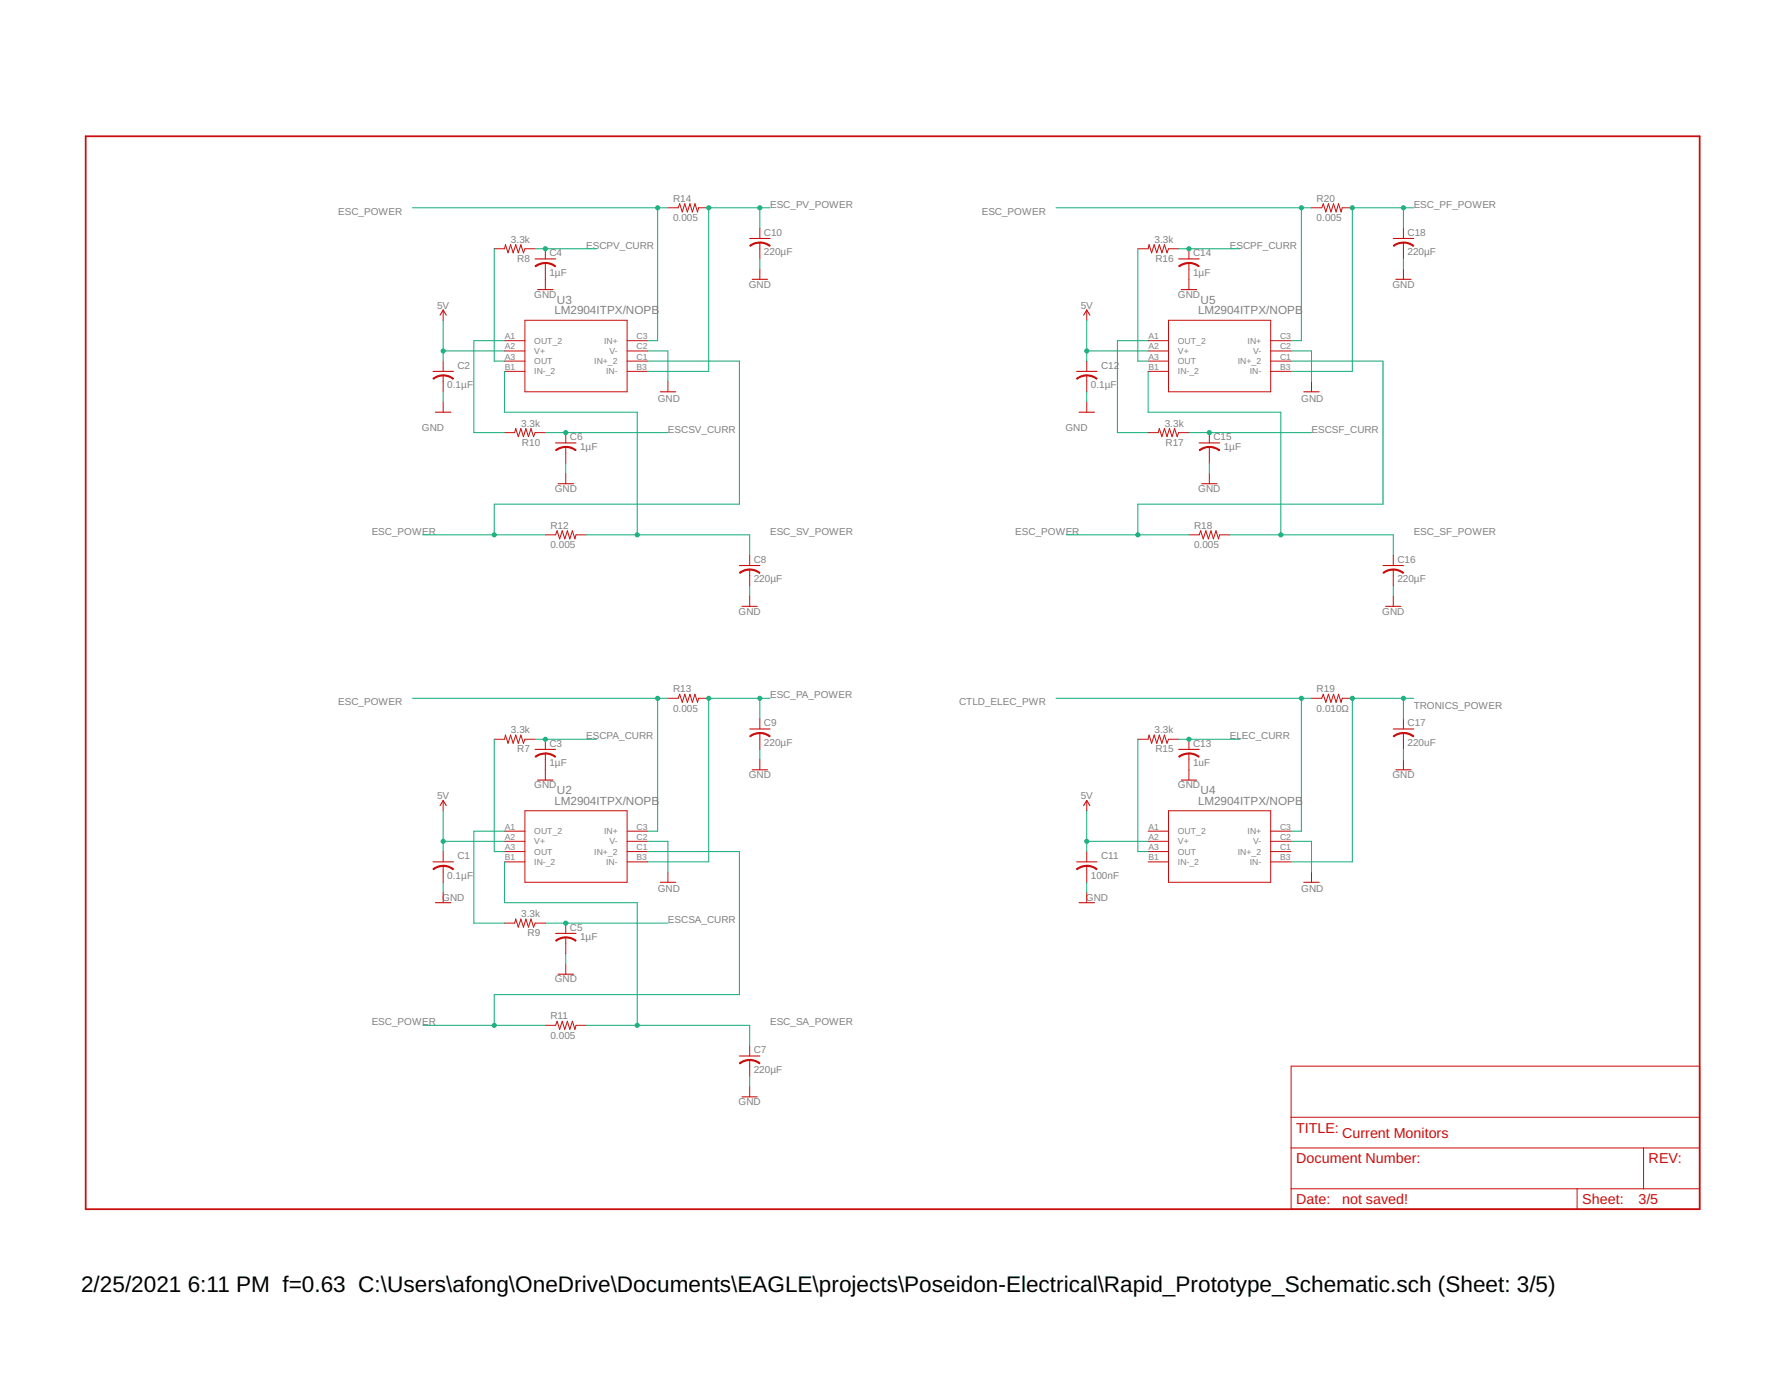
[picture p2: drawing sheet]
<svg xmlns="http://www.w3.org/2000/svg" width="279mm" height="216mm" viewBox="0 0 279 216" stroke-linecap="round" stroke-linejoin="round" font-family="sans-serif">
<path d="M13.4 21.3h252.8v168h-252.8z" fill="none" stroke="#c90d0c" stroke-width=".28"/>
<g fill="none" stroke="#c90d0c" stroke-width=".16">
<path d="M77.4 38.9h1.6l.2-.6 .4 1.3 .4-1.3 .4 1.3 .4-1.3 .4 1.3 .4-1.3 .4 1.3 .2-.7h1.6M85.4 38.9v1.6M104.6 32.5h1.6l.2-.6 .4 1.3 .5-1.3 .4 1.3 .4-1.3 .3 1.3 .4-1.3 .4 1.3 .2-.7h1.6M119 35.8v1.5M119 38v2.5M178.2 38.9h1.6l.2-.6 .4 1.3 .4-1.3 .4 1.3 .4-1.3 .4 1.3 .4-1.3 .4 1.3 .2-.7h1.6M186.2 38.9v1.6M205.4 32.5h1.6l.2-.6 .4 1.3 .4-1.3 .4 1.3 .5-1.3 .4 1.3 .3-1.3 .4 1.3 .2-.7h1.6M219.8 35.8v1.5M219.8 38v2.5M69.4 48.5v1.6M69.4 56.5v1.6"/>
<path d="M69.4 58.8v2.5M79 53.3h3.2M79 54.9h3.2M79 56.5h3.2M79 58.1h3.2M82.2 50.1h16v11.2h-16zM85.4 41.2v4.1M98.2 53.3h3.2M98.2 54.9h3.2M98.2 56.5h3.2M98.2 58.1h3.2M104.6 59.7v1.6"/>
<path d="M119 42.1v1.6M170.2 48.5v1.6M170.2 56.5v1.6M170.2 58.8v2.5M179.8 53.3h3.2M179.8 54.9h3.2M179.8 56.5h3.2M179.8 58.1h3.2M183 50.1h16v11.2h-16zM186.2 41.2v4.1M199 53.3h3.2M199 54.9h3.2"/>
<path d="M199 56.5h3.2M199 58.1h3.2M205.4 59.7v1.6M219.8 42.1v1.6M69.4 62.9v1.6M79 67.7h1.6l.2-.6 .4 1.3 .4-1.3 .4 1.3 .4-1.3 .4 1.3 .4-1.3 .4 1.3 .2-.7h1.6M88.6 67.7v1.6M88.6 70v2.5M88.6 74.1v1.6M170.2 62.9v1.6M179.8 67.7h1.6l.2-.6 .4 1.3 .4-1.3 .4 1.3 .4-1.3 .4 1.3 .4-1.3 .4 1.3 .2-.7h1.6M189.4 67.7v1.6"/>
<path d="M189.4 70v2.5M189.4 74.1v1.6M85.4 83.7h1.6l.2-.6 .5 1.3 .4-1.3 .4 1.3 .4-1.3 .3 1.3 .4-1.3 .4 1.3 .2-.7h1.6M117.4 86.9v1.6M117.4 89.2v2.5M117.4 93.3v1.6M186.2 83.7h1.6l.2-.6 .4 1.3 .4-1.3 .5 1.3 .4-1.3 .3 1.3 .4-1.3 .4 1.3 .2-.7h1.6M218.2 86.9v1.6M218.2 89.2v2.5M218.2 93.3v1.6M77.4 115.7h1.6l.2-.6 .4 1.3 .4-1.3 .4 1.3 .4-1.3 .4 1.3 .4-1.3 .4 1.3 .2-.7h1.6M85.4 115.7v1.6"/>
<path d="M85.4 118v4.1M104.6 109.3h1.6l.2-.6 .4 1.3 .5-1.3 .4 1.3 .4-1.3 .3 1.3 .4-1.3 .4 1.3 .2-.7h1.6M119 112.5v1.6M119 114.8v2.5M119 118.9v1.6M178.2 115.7h1.6l.2-.6 .4 1.3 .4-1.3 .4 1.3 .4-1.3 .4 1.3 .4-1.3 .4 1.3 .2-.7h1.6M186.2 115.7v1.6M186.2 118v4.1M205.4 109.3h1.6l.2-.6 .4 1.3 .4-1.3 .4 1.3 .5-1.3 .4 1.3 .3-1.3 .4 1.3 .2-.7h1.6M219.8 112.5v1.6M219.8 114.8v2.5M219.8 118.9v1.6"/>
<path d="M69.4 125.3v1.6M69.4 133.3v1.6M69.4 135.6v2.5M69.4 139.7v1.6M79 130.1h3.2M79 131.7h3.2M79 133.3h3.2M79 134.9h3.2M82.2 126.9h16v11.2h-16zM98.2 130.1h3.2M98.2 131.7h3.2M98.2 133.3h3.2"/>
<path d="M98.2 134.9h3.2M104.6 136.5v1.6M170.2 125.3v1.6M170.2 133.3v1.6M170.2 135.6v2.5M170.2 139.7v1.6M179.8 130.1h3.2M179.8 131.7h3.2M179.8 133.3h3.2M179.8 134.9h3.2M183 126.9h16v11.2h-16zM199 130.1h3.2"/>
<path d="M199 131.7h3.2M199 133.3h3.2M199 134.9h3.2M205.4 136.5v1.6M79 144.5h1.6l.2-.6 .4 1.3 .4-1.3 .4 1.3 .4-1.3 .4 1.3 .4-1.3 .4 1.3 .2-.7h1.6M88.6 144.5v1.6M88.6 146.8v2.5M88.6 150.9v1.6M85.4 160.5h1.6l.2-.6 .5 1.3 .4-1.3 .4 1.3 .4-1.3 .3 1.3 .4-1.3 .4 1.3 .2-.7h1.6M117.4 163.7v1.6M117.4 166v2.5M117.4 170.1v1.6"/>
<path d="M202.2 166.9h64v22.4h-64zM202.2 179.7h64M202.2 174.9h64M257.4 179.7v6.4M202.2 186.1h64M247 186.1v3.2"/>
</g>
<g fill="none" stroke="#c90d0c" stroke-width=".17">
<path d="M117.4 37.3h3.2M218.2 37.3h3.2M67.8 58.1h3.2M68.9 49.3l.5-.8 .5 .8M83.8 40.5h3.2M84.2 45.3h2.4M117.8 43.7h2.4M168.6 58.1h3.2M169.7 49.3l.5-.8 .5 .8M184.6 40.5h3.2M185 45.3h2.4M218.6 43.7h2.4"/>
<path d="M68.2 64.5h2.4M87 69.3h3.2M87.4 75.7h2.4M103.4 61.3h2.4M169 64.5h2.4M187.8 69.3h3.2M188.2 75.7h2.4M204.2 61.3h2.4M115.8 88.5h3.2M116.2 94.9h2.4M216.6 88.5h3.2M217 94.9h2.4"/>
<path d="M83.8 117.3h3.2M117.4 114.1h3.2M184.6 117.3h3.2M218.2 114.1h3.2M67.8 134.9h3.2M68.9 126.1l.5-.8 .5 .8M84.2 122.1h2.4M103.4 138.1h2.4M117.8 120.5h2.4M168.6 134.9h3.2M169.7 126.1l.5-.8 .5 .8M185 122.1h2.4"/>
<path d="M204.2 138.1h2.4M218.6 120.5h2.4M68.2 141.3h2.4M87 146.1h3.2M87.4 152.5h2.4M169 141.3h2.4M115.8 165.3h3.2M116.2 171.7h2.4"/>
</g>
<g fill="#c90d0c" stroke="#c90d0c" stroke-width=".16">
<path d="M69.4 58.7a2.4 2.4 0 0 1 1.6 .5l-.1 .2a2.69 2.69 0 0 0-1.5-.6z" fill-rule="evenodd"/>
<path d="M67.8 59.2l.2-.1a2.28 2.28 0 0 1 1.4-.4v.2a2.48 2.48 0 0 0-1.5 .5z" fill-rule="evenodd"/>
<path d="M85.4 41.1h.2a2.3 2.3 0 0 1 1.4 .6l-.1 .1a2.48 2.48 0 0 0-1.5-.5z" fill-rule="evenodd"/>
<path d="M83.8 41.6l1-.4 .6-.1v.2l-.8 .1-.7 .4z" fill-rule="evenodd"/>
<path d="M119 37.9l1.1 .2 .5 .3-.1 .2a2.48 2.48 0 0 0-1.5-.5z" fill-rule="evenodd"/>
<path d="M117.4 38.4a2.31 2.31 0 0 1 1.6-.5v.2a2.48 2.48 0 0 0-1.5 .5z" fill-rule="evenodd"/>
<path d="M117.4 89.1a2.39 2.39 0 0 1 1.6 .5l-.1 .2a2.69 2.69 0 0 0-1.5-.6z" fill-rule="evenodd"/>
<path d="M115.8 89.6l.2-.1a2.29 2.29 0 0 1 1.4-.4v.2a2.36 2.36 0 0 0-1.5 .5z" fill-rule="evenodd"/>
<path d="M88.6 69.9a2.4 2.4 0 0 1 1.6 .5l-.1 .2a2.69 2.69 0 0 0-1.5-.6z" fill-rule="evenodd"/>
<path d="M87 70.4l1-.4 .6-.1v.2a2.48 2.48 0 0 0-1.5 .5z" fill-rule="evenodd"/>
<path d="M170.2 58.7a2.4 2.4 0 0 1 1.6 .5l-.1 .2a2.69 2.69 0 0 0-1.5-.6z" fill-rule="evenodd"/>
<path d="M168.6 59.2l.2-.1a2.28 2.28 0 0 1 1.4-.4v.2a2.48 2.48 0 0 0-1.5 .5z" fill-rule="evenodd"/>
<path d="M186.2 41.1h.2a2.3 2.3 0 0 1 1.4 .6l-.1 .1a2.48 2.48 0 0 0-1.5-.5z" fill-rule="evenodd"/>
<path d="M184.6 41.6l1-.4 .6-.1v.2l-.8 .1-.7 .4z" fill-rule="evenodd"/>
<path d="M219.8 37.9l1.1 .2 .5 .3-.1 .2a2.48 2.48 0 0 0-1.5-.5z" fill-rule="evenodd"/>
<path d="M218.2 38.4a2.31 2.31 0 0 1 1.6-.5v.2a2.48 2.48 0 0 0-1.5 .5z" fill-rule="evenodd"/>
<path d="M218.2 89.1a2.39 2.39 0 0 1 1.6 .5l-.1 .2a2.69 2.69 0 0 0-1.5-.6z" fill-rule="evenodd"/>
<path d="M216.6 89.6l.2-.1a2.29 2.29 0 0 1 1.4-.4v.2a2.36 2.36 0 0 0-1.5 .5z" fill-rule="evenodd"/>
<path d="M189.4 69.9a2.4 2.4 0 0 1 1.6 .5l-.1 .2a2.69 2.69 0 0 0-1.5-.6z" fill-rule="evenodd"/>
<path d="M187.8 70.4l1-.4 .6-.1v.2a2.48 2.48 0 0 0-1.5 .5z" fill-rule="evenodd"/>
<path d="M69.4 135.5l1.1 .2 .5 .3-.1 .2a2.33 2.33 0 0 0-1.5-.6z" fill-rule="evenodd"/>
<path d="M67.8 136l1-.4 .6-.1v.2a2.48 2.48 0 0 0-1.5 .5z" fill-rule="evenodd"/>
<path d="M85.4 117.9l1.1 .2 .5 .3-.1 .2a2.48 2.48 0 0 0-1.5-.6z" fill-rule="evenodd"/>
<path d="M83.8 118.4a2.32 2.32 0 0 1 1.6-.5v.1a2.36 2.36 0 0 0-1.5 .6z" fill-rule="evenodd"/>
<path d="M119 114.7a2.4 2.4 0 0 1 1.6 .5l-.1 .2a2.48 2.48 0 0 0-1.5-.5z" fill-rule="evenodd"/>
<path d="M117.4 115.2l1-.4 .6-.1v.2a2.48 2.48 0 0 0-1.5 .5z" fill-rule="evenodd"/>
<path d="M117.4 165.9l1.1 .2 .5 .3-.1 .2a2.33 2.33 0 0 0-1.5-.6z" fill-rule="evenodd"/>
<path d="M115.8 166.4l1-.5h.6v.2a2.36 2.36 0 0 0-1.5 .5z" fill-rule="evenodd"/>
<path d="M88.6 146.7l1.1 .2 .5 .3-.1 .2a2.33 2.33 0 0 0-1.5-.6z" fill-rule="evenodd"/>
<path d="M87 147.2l1-.5h.6v.2a2.48 2.48 0 0 0-1.5 .5z" fill-rule="evenodd"/>
<path d="M170.2 135.5l1.1 .2 .5 .3-.1 .2a2.33 2.33 0 0 0-1.5-.6z" fill-rule="evenodd"/>
<path d="M168.6 136l1-.4 .6-.1v.2a2.48 2.48 0 0 0-1.5 .5z" fill-rule="evenodd"/>
<path d="M186.2 117.9l1.1 .2 .5 .3-.1 .2a2.48 2.48 0 0 0-1.5-.6z" fill-rule="evenodd"/>
<path d="M184.6 118.4a2.32 2.32 0 0 1 1.6-.5v.1a2.48 2.48 0 0 0-1.5 .6z" fill-rule="evenodd"/>
<path d="M219.8 114.7a2.4 2.4 0 0 1 1.6 .5l-.1 .2a2.48 2.48 0 0 0-1.5-.5z" fill-rule="evenodd"/>
<path d="M218.2 115.2l1-.4 .6-.1v.2a2.48 2.48 0 0 0-1.5 .5z" fill-rule="evenodd"/>
</g>
<g fill="none" stroke="#0dab76" stroke-width=".16">
<path d="M64.6 32.5h40M77.4 38.9v17.6h1.6M83.8 38.9h9.6M103 32.5v20.8h-1.6M119 32.5v3.3M120.6 32.5h-9.6v25.6h-9.6M165.4 32.5h40M178.2 38.9v17.6h1.6M184.6 38.9h9.6M203.8 32.5v20.8h-1.6M219.8 32.5v3.3M221.4 32.5h-9.6v25.6h-9.6"/>
<path d="M69.4 50.1v6.4M69.4 54.9h9.6M79 53.3h-4.8v14.4h4.8M79 58.1v6.4h20.8v19.2M101.4 54.9h3.2v4.8M101.4 56.5h14.4v22.4h-38.4v4.8M119 40.5v1.6M170.2 54.9h9.6M170.2 50.1v6.4M179.8 53.3h-4.8v14.4h4.8M179.8 58.1v6.4h20.8v19.2M202.2 54.9h3.2v4.8"/>
<path d="M202.2 56.5h14.4v22.4h-38.4v4.8M219.8 40.5v1.6M69.4 61.3v1.6M85.4 67.7h19.2M88.6 72.5v1.6M170.2 61.3v1.6M186.2 67.7h19.2M189.4 72.5v1.6M66.2 83.7h19.2M91.8 83.7h25.6v3.2M117.4 91.7v1.6M167 83.7h19.2"/>
<path d="M192.6 83.7h25.6v3.2M218.2 91.7v1.6M64.6 109.3h40M77.4 115.7v17.6h1.6M83.8 115.7h9.6M103 109.3v20.8h-1.6M119 109.3v3.2M119 117.3v1.6M120.6 109.3h-9.6v25.6h-9.6M165.4 109.3h40M178.2 115.7v17.6h1.6M184.6 115.7h9.6"/>
<path d="M203.8 109.3v20.8h-1.6M219.8 109.3v3.2M219.8 117.3v1.6M221.4 109.3h-9.6v25.6h-9.6M69.4 126.9v6.4M69.4 138.1v1.6M69.4 131.7h9.6M79 130.1h-4.8v14.4h4.8M79 134.9v6.4h20.8v19.2M101.4 131.7h3.2v4.8M101.4 133.3h14.4v22.4h-38.4v4.8M170.2 126.9v6.4"/>
<path d="M170.2 138.1v1.6M170.2 131.7h9.6M202.2 131.7h3.2v4.8M85.4 144.5h19.2M88.6 149.3v1.6M66.2 160.5h19.2M91.8 160.5h25.6v3.2M117.4 168.5v1.6"/>
</g>
<g fill="#0dab76" stroke="#0dab76" stroke-width=".16">
<circle cx="69.4" cy="54.9" r=".32"/>
<circle cx="170.2" cy="54.9" r=".32"/>
<circle cx="69.4" cy="131.7" r=".32"/>
<circle cx="170.2" cy="131.7" r=".32"/>
<circle cx="103" cy="32.5" r=".32"/>
<circle cx="77.4" cy="83.7" r=".32"/>
<circle cx="203.8" cy="32.5" r=".32"/>
<circle cx="178.2" cy="83.7" r=".32"/>
<circle cx="103" cy="109.3" r=".32"/>
<circle cx="77.4" cy="160.5" r=".32"/>
<circle cx="85.4" cy="38.9" r=".32"/>
<circle cx="119" cy="32.5" r=".32"/>
<circle cx="111" cy="32.5" r=".32"/>
<circle cx="99.8" cy="83.7" r=".32"/>
<circle cx="88.6" cy="67.7" r=".32"/>
<circle cx="219.8" cy="32.5" r=".32"/>
<circle cx="211.8" cy="32.5" r=".32"/>
<circle cx="186.2" cy="38.9" r=".32"/>
<circle cx="189.4" cy="67.7" r=".32"/>
<circle cx="119" cy="109.3" r=".32"/>
<circle cx="111" cy="109.3" r=".32"/>
<circle cx="85.4" cy="115.7" r=".32"/>
<circle cx="88.6" cy="144.5" r=".32"/>
<circle cx="99.8" cy="160.5" r=".32"/>
<circle cx="203.8" cy="109.3" r=".32"/>
<circle cx="219.8" cy="109.3" r=".32"/>
<circle cx="211.8" cy="109.3" r=".32"/>
<circle cx="186.2" cy="115.7" r=".32"/>
<circle cx="200.6" cy="83.7" r=".32"/>
</g>
<g font-size="3.5">
<text x="12.7" y="202.2">2/25/2021</text>
<text x="29.4" y="202.2">6:11 PM f=0.63 C:\Users\afong\OneDrive\Documents\EAGLE\projects\Poseidon-Electrical\Rapid_Prototype_Schematic.sch (Sheet: 3/5)</text>
</g>
<g font-size="2.2" fill="#c90d0c">
<text x="203" y="177.3">TITLE:</text>
<text x="210.2" y="178.1">Current Monitors</text>
<text x="203" y="182.1">Document Number:</text>
<text x="258.2" y="182.1">REV:</text>
<text x="203" y="188.5">Date:</text>
<text x="210.2" y="188.5">not saved!</text>
<text x="247.8" y="188.5">Sheet:</text>
<text x="256.6" y="188.5">3/5</text>
</g>
<g font-size="1.8" fill="#808080">
<text x="87.2" y="47.6">U3</text>
<text x="188" y="47.6">U5</text>
<text x="86.8" y="49.2">LM2904ITPX/NOPB</text>
<text x="187.6" y="49.2">LM2904ITPX/NOPB</text>
<text x="86.8" y="126">LM2904ITPX/NOPB</text>
<text x="87.2" y="124.4">U2</text>
<text x="187.6" y="126">LM2904ITPX/NOPB</text>
<text x="188" y="124.4">U4</text>
</g>
<g font-size="1.6" fill="#808080">
<text x="53" y="33.7">ESC_POWER</text>
<text x="105.4" y="34.6">0.005</text>
<text x="105.4" y="31.6">R14</text>
<text x="120.6" y="32.5">ESC_PV_POWER</text>
<text x="153.8" y="33.7">ESC_POWER</text>
<text x="206.2" y="34.6">0.005</text>
<text x="206.2" y="31.6">R20</text>
<text x="221.4" y="32.5">ESC_PF_POWER</text>
<text x="80" y="38">3.3k</text>
<text x="81" y="41">R8</text>
<text x="86" y="40.1">C4</text>
<text x="91.8" y="38.9">ESCPV_CURR</text>
<text x="119.6" y="40">220µF</text>
<text x="119.6" y="36.9">C10</text>
<text x="180.8" y="38">3.3k</text>
<text x="180.9" y="41">R16</text>
<text x="186.8" y="40.1">C14</text>
<text x="192.6" y="38.9">ESCPF_CURR</text>
<text x="220.4" y="40">220µF</text>
<text x="220.4" y="36.9">C18</text>
<text x="83.7" y="46.6">GND</text>
<text x="86" y="43.2">1µF</text>
<text x="117.3" y="45">GND</text>
<text x="184.5" y="46.6">GND</text>
<text x="186.8" y="43.2">1µF</text>
<text x="218.1" y="45">GND</text>
<text x="68.5" y="48.4">5V</text>
<text x="169.3" y="48.4">5V</text>
<text x="71.6" y="57.7">C2</text>
<text x="172.4" y="57.7">C12</text>
<text x="70" y="60.8">0.1µF</text>
<text x="103" y="62.9">GND</text>
<text x="170.8" y="60.8">0.1µF</text>
<text x="203.8" y="62.9">GND</text>
<text x="66.1" y="67.4">GND</text>
<text x="81.6" y="66.8">3.3k</text>
<text x="81.8" y="69.8">R10</text>
<text x="89.2" y="68.9">C6</text>
<text x="90.8" y="70.4">1µF</text>
<text x="104.6" y="67.7">ESCSV_CURR</text>
<text x="166.9" y="67.4">GND</text>
<text x="182.4" y="66.8">3.3k</text>
<text x="182.5" y="69.8">R17</text>
<text x="190" y="68.9">C15</text>
<text x="191.6" y="70.4">1µF</text>
<text x="205.4" y="67.7">ESCSF_CURR</text>
<text x="86.9" y="77">GND</text>
<text x="187.7" y="77">GND</text>
<text x="58.2" y="83.7">ESC_POWER</text>
<text x="86.2" y="82.8">R12</text>
<text x="120.6" y="83.7">ESC_SV_POWER</text>
<text x="159" y="83.7">ESC_POWER</text>
<text x="187" y="82.8">R18</text>
<text x="221.4" y="83.7">ESC_SF_POWER</text>
<text x="86.2" y="85.8">0.005</text>
<text x="118" y="88.1">C8</text>
<text x="187" y="85.8">0.005</text>
<text x="218.8" y="88.1">C16</text>
<text x="118" y="91.2">220µF</text>
<text x="218.8" y="91.2">220µF</text>
<text x="115.7" y="96.2">GND</text>
<text x="216.5" y="96.2">GND</text>
<text x="53" y="110.5">ESC_POWER</text>
<text x="105.4" y="111.4">0.005</text>
<text x="105.4" y="108.4">R13</text>
<text x="119.6" y="113.7">C9</text>
<text x="120.6" y="109.3">ESC_PA_POWER</text>
<text x="150.2" y="110.5">CTLD_ELEC_PWR</text>
<text x="206.2" y="111.4">0.010Ω</text>
<text x="206.2" y="108.4">R19</text>
<text x="220.4" y="113.7">C17</text>
<text x="221.4" y="110.9">TRONICS_POWER</text>
<text x="80" y="114.8">3.3k</text>
<text x="81" y="117.8">R7</text>
<text x="86" y="120">1µF</text>
<text x="86" y="116.9">C3</text>
<text x="91.8" y="115.7">ESCPA_CURR</text>
<text x="119.6" y="116.8">220µF</text>
<text x="180.8" y="114.8">3.3k</text>
<text x="180.9" y="117.8">R15</text>
<text x="186.8" y="120">1uF</text>
<text x="186.8" y="116.9">C13</text>
<text x="192.6" y="115.7">ELEC_CURR</text>
<text x="220.4" y="116.8">220uF</text>
<text x="68.5" y="125.2">5V</text>
<text x="83.7" y="123.4">GND</text>
<text x="117.3" y="121.8">GND</text>
<text x="169.3" y="125.2">5V</text>
<text x="184.5" y="123.4">GND</text>
<text x="218.1" y="121.8">GND</text>
<text x="70" y="137.6">0.1µF</text>
<text x="71.6" y="134.5">C1</text>
<text x="170.8" y="137.6">100nF</text>
<text x="172.4" y="134.5">C11</text>
<text x="69.3" y="141">GND</text>
<text x="81.6" y="143.6">3.3k</text>
<text x="103" y="139.7">GND</text>
<text x="170.1" y="141">GND</text>
<text x="203.8" y="139.7">GND</text>
<text x="82.6" y="146.6">R9</text>
<text x="89.2" y="145.7">C5</text>
<text x="90.8" y="147.2">1µF</text>
<text x="104.6" y="144.5">ESCSA_CURR</text>
<text x="86.9" y="153.8">GND</text>
<text x="58.2" y="160.5">ESC_POWER</text>
<text x="86.2" y="159.6">R11</text>
<text x="120.6" y="160.5">ESC_SA_POWER</text>
<text x="86.2" y="162.6">0.005</text>
<text x="118" y="168">220µF</text>
<text x="118" y="164.9">C7</text>
<text x="115.7" y="173">GND</text>
</g>
<g font-size="1.4" fill="#808080">
<text x="79.1" y="53.1">A1</text>
<text x="83.7" y="53.8">OUT_2</text>
<text x="94.6" y="53.8">IN+</text>
<text x="99.7" y="53.1">C3</text>
<text x="179.9" y="53.1">A1</text>
<text x="184.5" y="53.8">OUT_2</text>
<text x="195.4" y="53.8">IN+</text>
<text x="200.5" y="53.1">C3</text>
<text x="79.1" y="54.7">A2</text>
<text x="79.1" y="56.3">A3</text>
<text x="79.1" y="57.9">B1</text>
<text x="83.7" y="55.4">V+</text>
<text x="83.7" y="57">OUT</text>
<text x="83.7" y="58.6">IN-_2</text>
<text x="93.1" y="57">IN+_2</text>
<text x="94.9" y="58.6">IN-</text>
<text x="95.5" y="55.4">V-</text>
<text x="99.7" y="57.9">B3</text>
<text x="99.7" y="56.3">C1</text>
<text x="99.7" y="54.7">C2</text>
<text x="179.9" y="54.7">A2</text>
<text x="179.9" y="56.3">A3</text>
<text x="179.9" y="57.9">B1</text>
<text x="184.5" y="55.4">V+</text>
<text x="184.5" y="57">OUT</text>
<text x="184.5" y="58.6">IN-_2</text>
<text x="193.9" y="57">IN+_2</text>
<text x="195.7" y="58.6">IN-</text>
<text x="196.3" y="55.4">V-</text>
<text x="200.5" y="57.9">B3</text>
<text x="200.5" y="56.3">C1</text>
<text x="200.5" y="54.7">C2</text>
<text x="79.1" y="129.9">A1</text>
<text x="79.1" y="131.5">A2</text>
<text x="83.7" y="130.6">OUT_2</text>
<text x="94.6" y="130.6">IN+</text>
<text x="99.7" y="131.5">C2</text>
<text x="99.7" y="129.9">C3</text>
<text x="179.9" y="129.9">A1</text>
<text x="179.9" y="131.5">A2</text>
<text x="184.5" y="130.6">OUT_2</text>
<text x="195.4" y="130.6">IN+</text>
<text x="200.5" y="131.5">C2</text>
<text x="200.5" y="129.9">C3</text>
<text x="79.1" y="133.1">A3</text>
<text x="79.1" y="134.7">B1</text>
<text x="83.7" y="132.2">V+</text>
<text x="83.7" y="133.8">OUT</text>
<text x="83.7" y="135.4">IN-_2</text>
<text x="93.1" y="133.8">IN+_2</text>
<text x="94.9" y="135.4">IN-</text>
<text x="95.5" y="132.2">V-</text>
<text x="99.7" y="134.7">B3</text>
<text x="99.7" y="133.1">C1</text>
<text x="179.9" y="133.1">A3</text>
<text x="179.9" y="134.7">B1</text>
<text x="184.5" y="132.2">V+</text>
<text x="184.5" y="133.8">OUT</text>
<text x="184.5" y="135.4">IN-_2</text>
<text x="193.9" y="133.8">IN+_2</text>
<text x="195.7" y="135.4">IN-</text>
<text x="196.3" y="132.2">V-</text>
<text x="200.5" y="134.7">B3</text>
<text x="200.5" y="133.1">C1</text>
</g>
</svg>
